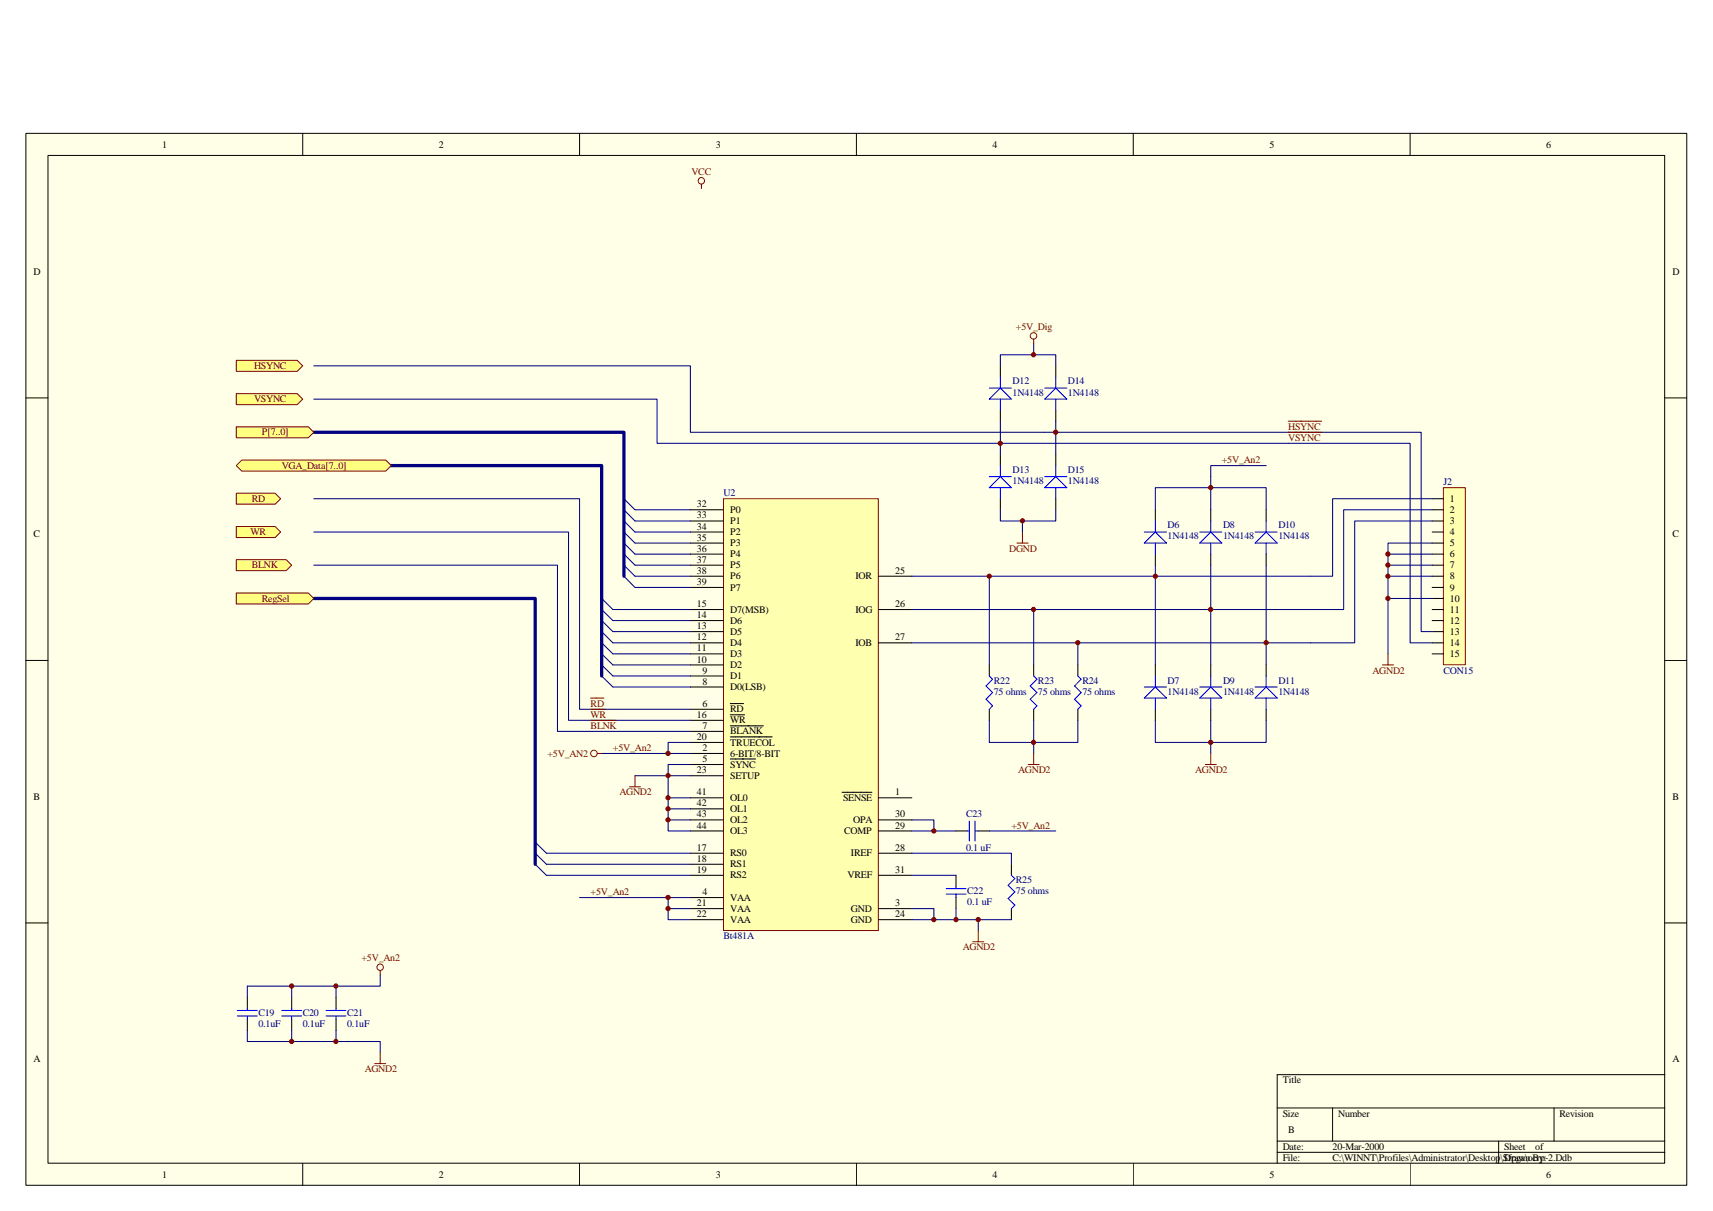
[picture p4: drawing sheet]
<svg xmlns="http://www.w3.org/2000/svg" width="420mm" height="297mm" viewBox="0 0 420 297" stroke-linecap="round" stroke-linejoin="round" font-family="sans-serif">
<path d="M6.3 32.7h407.4v258h-407.4z" fill="#ffffe8"/>
<g fill="none" stroke="#000" stroke-width=".25">
<path d="M6.3 32.7h407.4v258h-407.4zM11.8 38.1h396.5v247.2h-396.5zM74.3 32.7v5.4M142.2 32.7v5.4M210.1 32.7v5.4M278 32.7v5.4M345.9 32.7v5.4M6.3 97.6h5.5M408.3 97.6h5.5M6.3 162h5.5M408.3 162h5.5M6.3 226.4h5.5"/>
<path d="M408.3 226.4h5.5M313.3 271.8h95M313.3 279.9h95M326.9 271.8v8.1M367.6 279.9v5.5M381.2 271.8v8.1M408.3 263.6h-95v21.8M74.3 285.4v5.4M142.2 285.4v5.4M210.1 285.4v5.4M278 285.4v5.4M313.3 282.6h95"/>
<path d="M345.9 285.4v5.4"/>
</g>
<path d="M177.5 122.4h37.9v105.8h-37.9z" fill="#ffffb0"/>
<path d="M177.5 122.3h37.9v105.9h-37.9z" fill="none" stroke="#800000" stroke-width=".25"/>
<g fill="none" stroke="#000" stroke-width=".25">
<path d="M169.3 125h8.2M169.3 127.8h8.2M169.3 130.5h8.2M169.3 133.2h8.2M169.3 135.9h8.2M169.3 138.6h8.2M169.3 141.3h8.2M169.3 144.1h8.2M169.3 149.5h8.2M169.3 157.7h8.2M169.3 154.9h8.2M169.3 152.2h8.2"/>
<path d="M215.5 141.3h8.1M215.5 149.5h8.1M215.5 157.7h8.1M169.3 179.4h8.2M169.3 168.5h8.2M169.3 165.8h8.2M169.3 163.1h8.2M169.3 160.4h8.2M169.3 174h8.2M169.3 176.7h8.2M179.1 178h8.1M179.1 172.6h3.3"/>
<path d="M179.1 175.3h3.5M169.3 195.7h8.2M169.3 198.4h8.2M169.3 190.3h8.2M169.3 184.8h8.2M169.3 182.1h8.2M169.3 187.5h8.2M179.1 180.7h10.3M179.1 186.2h6.2M206.5 194.3h7.4M215.5 195.7h8.1M169.3 209.3h8.2"/>
<path d="M169.3 201.1h8.2M169.3 203.8h8.2M169.3 212h8.2M169.3 214.7h8.2M215.5 209.3h8.1M215.5 201.1h8.1M215.5 203.8h8.1M215.5 214.7h8.1M169.3 220.2h8.2M169.3 222.9h8.2M169.3 225.6h8.2M215.5 222.9h8.1"/>
<path d="M215.5 225.6h8.1"/>
</g>
<g fill="none" stroke="#000080" stroke-width=".25">
<path d="M153 122.3l2.7 2.7h13.6M153 125l2.7 2.8h13.6M153 127.8l2.7 2.7h13.6M153 130.5l2.7 2.7h13.6M153 133.2l2.7 2.7h13.6M153 135.9l2.7 2.7h13.6M153 138.6l2.7 2.7h13.6M147.6 146.8l2.7 2.7h19M147.6 149.5l2.7 2.7h19M147.6 152.2l2.7 2.7h19M147.6 154.9l2.7 2.8h19M147.6 157.7l2.7 2.7h19"/>
<path d="M153 141.3l2.7 2.8h13.6M147.6 160.4l2.7 2.7h19M150.3 165.8h19M150.3 168.5h19"/>
</g>
<path d="M77 106h76v35.3M77 114.2h70.6v51.6" fill="none" stroke="#000080" stroke-width=".8"/>
<g fill="#ffff80" stroke="#800000" stroke-width=".25">
<path d="M58 104.7h17.6l1.4 1.3-1.4 1.4h-17.6z" fill-rule="evenodd"/>
<path d="M58 114.2l1.3-1.4h35.3l1.4 1.4-1.4 1.4h-35.3z" fill-rule="evenodd"/>
</g>
<g fill="none" stroke="#000080" stroke-width=".25">
<path d="M77 122.3h65.2v51.7h27.1M77 130.5h62.4v46.2h29.9M77 138.6h59.7v40.8h32.6M147.6 163.1l2.7 2.7M147.6 165.8l2.7 2.7M155.7 184.8h13.6M155.7 190.3h13.6M163.9 198.4h5.4M169.3 182.1h-5.4v2.7M169.3 187.5h-5.4v8.2M169.3 195.7h-5.4v8.1h5.4M131.3 206.6l2.7 2.7h35.3"/>
<path d="M131.3 209.3l2.7 2.7h35.3M131.3 212l2.7 2.7h35.3M163.9 201.1h5.4M142.2 220.2h27.1M163.9 220.2v5.4h5.4M163.9 222.9h5.4"/>
</g>
<path d="M154.4 193h2.7M155.7 190.3v2.7" fill="none" stroke="#800000" stroke-width=".25"/>
<path d="M77 146.8h54.3v65.2" fill="none" stroke="#000080" stroke-width=".8"/>
<g fill="#ffff80" stroke="#800000" stroke-width=".25">
<path d="M58 145.4h17.6l1.4 1.4-1.4 1.4h-17.6z" fill-rule="evenodd"/>
<path d="M58 137.3h12.2l1.3 1.3-1.3 1.4h-12.2z" fill-rule="evenodd"/>
<path d="M58 129.1h9.5l1.3 1.4-1.3 1.4h-9.5z" fill-rule="evenodd"/>
<path d="M58 121h9.5l1.3 1.3-1.3 1.4h-9.5z" fill-rule="evenodd"/>
</g>
<g fill="none" stroke="#000080" stroke-width=".25">
<path d="M297 116.9v8.1M283.4 125v-5.4h27.2v5.4M297 138.6v24.5M310.6 138.6v24.5M223.6 141.3h97.8M223.6 149.5h97.8M223.6 157.7h97.8M242.7 141.3v21.8M253.5 149.5v13.6M264.4 157.7v5.4M242.7 176.7v5.4h21.7v-5.4M253.5 176.7v8.1"/>
<path d="M283.4 176.7v5.4h27.2v-5.4M297 176.7v8.1M223.6 201.1h5.5v2.7M223.6 209.3h24.5v2.7M223.6 203.8h10.9M223.6 214.7h10.9M242.7 203.8h16.3M223.6 222.9h5.5v2.7M223.6 225.6h16.3v2.7M234.5 222.9v2.7M239.9 225.6h8.2"/>
</g>
<g fill="none" stroke="#000" stroke-width=".25">
<path d="M297 125v2.8M297 135.9v2.7M310.6 125v2.8M310.6 135.9v2.7M242.7 163.1v2.7M242.7 174v2.7M253.5 163.1v2.7M253.5 174v2.7M264.4 163.1v2.7M264.4 174v2.7M297 163.1v2.7M297 174v2.7"/>
<path d="M310.6 163.1v2.7M310.6 174v2.7M234.5 203.8h2.7M234.5 214.7v2.7M239.9 203.8h2.8M248.1 212v2.7M234.5 220.2v2.7M248.1 222.9v2.7"/>
</g>
<g fill="none" stroke="#00f" stroke-width=".25">
<path d="M294.3 133.2l2.7-2.7 2.7 2.7zM294.3 130.5h5.4M297 127.8v2.7M297 133.2v2.7M307.8 133.2l2.8-2.7 2.7 2.7zM307.8 130.5h5.5M310.6 127.8v2.7M310.6 133.2v2.7M242.7 165.8l.8 .8-1.6 1.7 1.6 1.6-1.6 1.6 1.6 1.6-.8 .9M253.5 165.8l.8 .8-1.6 1.7 1.6 1.6-1.6 1.6 1.6 1.6-.8 .9M264.4 165.8l.8 .8-1.6 1.7 1.6 1.6-1.6 1.6 1.6 1.6-.8 .9M294.3 168.5h5.4"/>
<path d="M297 168.5l2.7 2.7h-5.4zM297 165.8v2.7M297 171.2v2.8M307.8 171.2l2.8-2.7 2.7 2.7zM307.8 168.5h5.5M310.6 165.8v2.7M310.6 171.2v2.8M232.1 219.3h4.8M232.1 218h4.8M234.5 217.4v.6M234.5 219.3v.9M237.2 203.8h.5"/>
<path d="M237.7 201.4v4.9M239.1 203.8h.8M239.1 201.4v4.9M248.1 214.7l.8 .8-1.6 1.7 1.6 1.6-1.6 1.6 1.6 1.6-.8 .9"/>
</g>
<path d="M252.2 187.5h2.7M253.5 184.8v2.7M295.6 187.5h2.7M297 184.8v2.7M238.6 231h2.7M239.9 228.3v2.7" fill="none" stroke="#800000" stroke-width=".25"/>
<circle cx="253.5" cy="182.1" r=".52" fill="#800000" stroke="#800000" stroke-width=".25"/>
<path d="M354.1 119.7h5.3v43.4h-5.3z" fill="#ffffb0"/>
<path d="M354 119.6h5.4v43.5h-5.4zM339.1 163.1h2.7M340.4 160.4v2.7" fill="none" stroke="#800000" stroke-width=".25"/>
<g fill="none" stroke="#000" stroke-width=".25">
<path d="M245.4 89.7v2.7M259 89.7v2.7M245.4 100.6v2.7M245.4 111.5v2.7M259 100.6v2.7M259 111.5v2.7M245.4 122.3v2.7M259 122.3v2.7M283.4 125v2.8M283.4 135.9v2.7M351.3 122.3h2.7M351.3 125h2.7"/>
<path d="M351.3 127.8h2.7M351.3 130.5h2.7M351.3 133.2h2.7M351.3 135.9h2.7M351.3 138.6h2.7M351.3 141.3h2.7M351.3 144.1h2.7M351.3 146.8h2.7M351.3 149.5h2.7M351.3 152.2h2.7M351.3 154.9h2.7M351.3 157.7h2.7"/>
<path d="M283.4 163.1v2.7M283.4 174v2.7M351.3 160.4h2.7"/>
</g>
<g fill="none" stroke="#000080" stroke-width=".25">
<path d="M77 97.9h84.2v10.8h184.7v49h5.4M77 89.7h92.3v16.3h179.3v48.9h2.7M245.4 89.7v-2.7h13.6v2.7M245.4 103.3v8.2M259 103.3v8.2M245.4 125v2.8h13.6v-2.8M283.4 138.6v24.5M340.4 135.9h10.9M340.4 138.6h10.9M351.3 125h-21.7v24.5h-8.2M351.3 127.8h-19v29.9h-10.9M351.3 122.3h-24.4v19h-5.5"/>
<path d="M351.3 133.2h-10.9v27.2M340.4 141.3h10.9M340.4 146.8h10.9"/>
</g>
<g fill="none" stroke="#00f" stroke-width=".25">
<path d="M242.7 97.9l2.7-2.7 2.7 2.7zM242.7 95.2h5.4M245.4 92.4v2.8M245.4 97.9v2.7M256.2 97.9l2.8-2.7 2.7 2.7zM256.2 95.2h5.5M259 92.4v2.8M259 97.9v2.7M242.7 119.6l2.7-2.7 2.7 2.7zM242.7 116.9h5.4M245.4 114.2v2.7M245.4 119.6v2.7"/>
<path d="M256.2 119.6l2.8-2.7 2.7 2.7zM256.2 116.9h5.5M259 114.2v2.7M259 119.6v2.7M280.7 133.2l2.7-2.7 2.7 2.7zM280.7 130.5h5.4M283.4 127.8v2.7M283.4 133.2v2.7M280.7 171.2l2.7-2.7 2.7 2.7zM280.7 168.5h5.4M283.4 165.8v2.7M283.4 171.2v2.8"/>
</g>
<g fill="#ffff80" stroke="#800000" stroke-width=".25">
<path d="M58 88.4h14.9l1.4 1.3-1.4 1.4h-14.9z" fill-rule="evenodd"/>
<path d="M58 96.5h14.9l1.4 1.4-1.4 1.4h-14.9z" fill-rule="evenodd"/>
</g>
<g fill="none" stroke="#800000" stroke-width=".25">
<path d="M172 45.2v1.1M253.5 83.2v1.1M316 103.3h8.1M316 106h8.1M249.4 133.2h2.8M250.8 130.5v2.7M144.9 171.2h3.2M144.9 174h3.5M144.9 176.7h6.2M146.5 184.8h1.1M93.3 238.1v1.1M93.3 258.2v2.7"/>
<path d="M91.9 260.9h2.7"/>
<circle cx="172" cy="44.3" r=".79"/>
<circle cx="253.5" cy="82.4" r=".79"/>
<circle cx="145.7" cy="184.8" r=".8"/>
<circle cx="93.2" cy="237.2" r=".79"/>
</g>
<path d="M253.5 84.3v2.7M310.6 114.2h-13.6v2.7M250.8 127.8v2.7M147.6 184.8h8.1M93.3 239.2v2.7h-32.6v2.7M60.7 252.8v2.7h10.8v-2.7M71.5 241.9v2.7M82.4 252.8v2.7h-10.9M82.4 255.5h10.9v2.7M82.4 241.9v2.7" fill="none" stroke="#000080" stroke-width=".25"/>
<g fill="#800000" stroke="#800000" stroke-width=".25">
<circle cx="163.9" cy="184.8" r=".52"/>
<circle cx="163.9" cy="190.2" r=".52"/>
<circle cx="163.9" cy="195.7" r=".52"/>
<circle cx="163.9" cy="198.4" r=".52"/>
<circle cx="163.9" cy="201.1" r=".52"/>
<circle cx="163.9" cy="222.9" r=".52"/>
<circle cx="229.1" cy="203.8" r=".52"/>
<circle cx="229.1" cy="225.6" r=".52"/>
<circle cx="234.5" cy="225.6" r=".52"/>
<circle cx="297" cy="182.1" r=".52"/>
<circle cx="297" cy="119.6" r=".52"/>
<circle cx="283.4" cy="141.3" r=".51"/>
<circle cx="297" cy="149.5" r=".52"/>
<circle cx="310.5" cy="157.6" r=".52"/>
<circle cx="253.5" cy="149.5" r=".52"/>
<circle cx="245.4" cy="108.7" r=".52"/>
<circle cx="163.9" cy="220.1" r=".52"/>
<circle cx="340.4" cy="135.9" r=".52"/>
<circle cx="340.4" cy="138.6" r=".52"/>
<circle cx="340.4" cy="141.3" r=".52"/>
<circle cx="340.4" cy="146.8" r=".52"/>
<circle cx="250.8" cy="127.7" r=".51"/>
<circle cx="253.5" cy="87" r=".52"/>
<circle cx="258.9" cy="106" r=".52"/>
<circle cx="242.6" cy="141.3" r=".52"/>
<circle cx="264.4" cy="157.6" r=".52"/>
<circle cx="239.9" cy="225.6" r=".52"/>
<circle cx="71.5" cy="255.4" r=".52"/>
<circle cx="71.5" cy="241.9" r=".52"/>
<circle cx="82.4" cy="241.9" r=".52"/>
<circle cx="82.4" cy="255.4" r=".52"/>
</g>
<path d="M60.7 244.6v2.7M60.7 250v2.8M71.5 244.6v2.7M71.5 250v2.8M82.4 244.6v2.7M82.4 250v2.8" fill="none" stroke="#000" stroke-width=".25"/>
<path d="M58.2 249.2h4.9M58.2 247.8h4.9M60.7 247.3v.5M60.7 249.2v.8M69.1 249.2h4.9M69.1 247.8h4.9M71.5 247.3v.5M71.5 249.2v.8M80 249.2h4.8M80 247.8h4.8M82.4 247.3v.5M82.4 249.2v.8" fill="none" stroke="#00f" stroke-width=".25"/>
<g font-size="2.5">
<text x="39.8" y="36.2">1</text>
<text x="107.7" y="36.2">2</text>
<text x="175.6" y="36.2">3</text>
<text x="243.5" y="36.2">4</text>
<text x="311.4" y="36.2">5</text>
<text x="379.3" y="36.2">6</text>
<text x="8.3" y="67.4">D</text>
<text x="410.3" y="67.4">D</text>
<text x="170.9" y="124.4">32</text>
<text x="179.1" y="125.8">P0</text>
<text x="355.6" y="123.1">1</text>
<text x="355.6" y="125.8">2</text>
<text x="8.3" y="131.8">C</text>
<text x="170.9" y="127.2">33</text>
<text x="170.9" y="129.9">34</text>
<text x="179.1" y="128.6">P1</text>
<text x="179.1" y="131.3">P2</text>
<text x="355.6" y="128.6">3</text>
<text x="355.6" y="131.3">4</text>
<text x="410.3" y="131.8">C</text>
<text x="170.9" y="132.6">35</text>
<text x="170.9" y="135.3">36</text>
<text x="179.1" y="134">P3</text>
<text x="179.1" y="136.7">P4</text>
<text x="355.6" y="134">5</text>
<text x="355.6" y="136.7">6</text>
<text x="170.9" y="138">37</text>
<text x="170.9" y="140.7">38</text>
<text x="170.9" y="143.5">39</text>
<text x="179.1" y="139.4">P5</text>
<text x="179.1" y="142.1">P6</text>
<text x="209.8" y="142.1">IOR</text>
<text x="219.6" y="140.7">25</text>
<text x="355.6" y="139.4">7</text>
<text x="355.6" y="142.1">8</text>
<text x="170.9" y="148.9">15</text>
<text x="179.1" y="144.9">P7</text>
<text x="219.6" y="148.9">26</text>
<text x="355.6" y="144.9">9</text>
<text x="355.6" y="147.6">10</text>
<text x="170.9" y="154.3">13</text>
<text x="170.9" y="151.6">14</text>
<text x="179.1" y="150.3">D7(MSB)</text>
<text x="179.1" y="155.7">D5</text>
<text x="179.1" y="153">D6</text>
<text x="209.8" y="150.3">IOG</text>
<text x="355.6" y="150.3">11</text>
<text x="355.6" y="153">12</text>
<text x="355.6" y="155.7">13</text>
<text x="170.9" y="157">12</text>
<text x="170.9" y="159.8">11</text>
<text x="179.1" y="158.4">D4</text>
<text x="179.1" y="161.1">D3</text>
<text x="209.8" y="158.4">IOB</text>
<text x="219.6" y="157">27</text>
<text x="355.6" y="158.4">14</text>
<text x="355.6" y="161.1">15</text>
<text x="170.9" y="162.5">10</text>
<text x="172.3" y="167.9">8</text>
<text x="172.3" y="165.2">9</text>
<text x="179.1" y="166.6">D1</text>
<text x="179.1" y="163.9">D2</text>
<text x="172.3" y="173.3">6</text>
<text x="179.1" y="169.3">D0(LSB)</text>
<text x="170.9" y="176.1">16</text>
<text x="172.3" y="178.8">7</text>
<text x="179.1" y="174.7">RD</text>
<text x="179.1" y="177.4">WR</text>
<text x="170.9" y="181.5">20</text>
<text x="172.3" y="184.2">2</text>
<text x="179.1" y="185.6">6-BIT/8-BIT</text>
<text x="179.1" y="182.9">TRUECOL</text>
<text x="179.1" y="180.2">BLANK</text>
<text x="170.9" y="189.6">23</text>
<text x="172.3" y="186.9">5</text>
<text x="179.1" y="191">SETUP</text>
<text x="179.1" y="188.3">SYNC</text>
<text x="8.3" y="196.2">B</text>
<text x="170.9" y="195.1">41</text>
<text x="170.9" y="197.8">42</text>
<text x="179.1" y="196.5">OL0</text>
<text x="206.8" y="196.5">SENSE</text>
<text x="219.6" y="195.1">1</text>
<text x="410.3" y="196.2">B</text>
<text x="170.9" y="200.5">43</text>
<text x="170.9" y="203.2">44</text>
<text x="179.1" y="199.2">OL1</text>
<text x="179.1" y="201.9">OL2</text>
<text x="209.3" y="201.9">OPA</text>
<text x="219.6" y="200.5">30</text>
<text x="219.6" y="203.2">29</text>
<text x="170.9" y="208.7">17</text>
<text x="179.1" y="204.6">OL3</text>
<text x="207.1" y="204.6">COMP</text>
<text x="219.6" y="208.7">28</text>
<text x="170.9" y="211.4">18</text>
<text x="170.9" y="214.1">19</text>
<text x="179.1" y="210">RS0</text>
<text x="179.1" y="212.8">RS1</text>
<text x="179.1" y="215.5">RS2</text>
<text x="207.9" y="215.5">VREF</text>
<text x="208.7" y="210">IREF</text>
<text x="219.6" y="214.1">31</text>
<text x="172.3" y="219.5">4</text>
<text x="179.1" y="220.9">VAA</text>
<text x="170.9" y="222.3">21</text>
<text x="170.9" y="225">22</text>
<text x="179.1" y="223.6">VAA</text>
<text x="179.1" y="226.3">VAA</text>
<text x="208.7" y="223.6">GND</text>
<text x="208.7" y="226.3">GND</text>
<text x="219.6" y="222.3">3</text>
<text x="219.6" y="225">24</text>
<text x="8.3" y="260.5">A</text>
<text x="410.3" y="260.5">A</text>
<text x="314.6" y="265.7">Title</text>
<text x="314.6" y="273.9">Size</text>
<text x="328.2" y="273.9">Number</text>
<text x="382.5" y="273.9">Revision</text>
<text x="316" y="277.9">B</text>
<text x="314.6" y="284.8">File:</text>
<text x="314.6" y="282">Date:</text>
<text x="326.9" y="284.8">C:\WINNT\Profiles\Administrator\Desktop\Sfpga\ocrp-2.Ddb</text>
<text x="326.9" y="282">20-Mar-2000</text>
<text x="368.9" y="282">Sheet</text>
<text x="368.9" y="284.8">Drawn By:</text>
<text x="376.6" y="282">of</text>
<text x="39.8" y="288.8">1</text>
<text x="107.7" y="288.8">2</text>
<text x="175.6" y="288.8">3</text>
<text x="243.5" y="288.8">4</text>
<text x="311.4" y="288.8">5</text>
<text x="379.3" y="288.8">6</text>
</g>
<g font-size="2.5" fill="#800000">
<text x="169.6" y="43">VCC</text>
<text x="249.2" y="81">+5V_Dig</text>
<text x="62.3" y="90.5">HSYNC</text>
<text x="62.3" y="98.7">VSYNC</text>
<text x="64.2" y="106.8">P[7..0]</text>
<text x="316" y="105.4">HSYNC</text>
<text x="299.7" y="113.6">+5V_An2</text>
<text x="316" y="108.1">VSYNC</text>
<text x="69.1" y="115">VGA_Data[7..0]</text>
<text x="61.8" y="123.1">RD</text>
<text x="61.5" y="131.3">WR</text>
<text x="247.5" y="135.3">DGND</text>
<text x="61.8" y="139.4">BLNK</text>
<text x="64.2" y="147.6">RegSel</text>
<text x="336.6" y="165.2">AGND2</text>
<text x="144.9" y="173.3">RD</text>
<text x="144.9" y="176.1">WR</text>
<text x="144.9" y="178.8">BLNK</text>
<text x="134.3" y="185.6">+5V_AN2</text>
<text x="150.3" y="184.2">+5V_An2</text>
<text x="249.7" y="189.6">AGND2</text>
<text x="293.2" y="189.6">AGND2</text>
<text x="151.9" y="195.1">AGND2</text>
<text x="248.1" y="203.2">+5V_An2</text>
<text x="144.9" y="219.5">+5V_An2</text>
<text x="236.1" y="233.1">AGND2</text>
<text x="88.6" y="235.8">+5V_An2</text>
<text x="89.5" y="263">AGND2</text>
</g>
<g font-size="2.5" fill="#000080">
<text x="248.4" y="94.3">D12</text>
<text x="261.9" y="94.3">D14</text>
<text x="248.4" y="97">1N4148</text>
<text x="261.9" y="97">1N4148</text>
<text x="248.4" y="116">D13</text>
<text x="248.4" y="118.7">1N4148</text>
<text x="261.9" y="116">D15</text>
<text x="261.9" y="118.7">1N4148</text>
<text x="354" y="119">J2</text>
<text x="177.5" y="121.7">U2</text>
<text x="286.4" y="129.6">D6</text>
<text x="300" y="129.6">D8</text>
<text x="313.6" y="129.6">D10</text>
<text x="286.4" y="132.3">1N4148</text>
<text x="300" y="132.3">1N4148</text>
<text x="313.6" y="132.3">1N4148</text>
<text x="243.8" y="167.7">R22</text>
<text x="254.6" y="167.7">R23</text>
<text x="265.5" y="167.7">R24</text>
<text x="286.4" y="167.7">D7</text>
<text x="300" y="167.7">D9</text>
<text x="313.6" y="167.7">D11</text>
<text x="354" y="165.2">CON15</text>
<text x="243.8" y="170.4">75 ohms</text>
<text x="254.6" y="170.4">75 ohms</text>
<text x="265.5" y="170.4">75 ohms</text>
<text x="286.4" y="170.4">1N4148</text>
<text x="300" y="170.4">1N4148</text>
<text x="313.6" y="170.4">1N4148</text>
<text x="236.9" y="200.5">C23</text>
<text x="236.9" y="208.7">0.1 uF</text>
<text x="237.2" y="219.3">C22</text>
<text x="237.2" y="222">0.1 uF</text>
<text x="249.2" y="216.6">R25</text>
<text x="249.2" y="219.3">75 ohms</text>
<text x="177.5" y="230.4">Bt481A</text>
<text x="63.4" y="249.2">C19</text>
<text x="63.4" y="251.9">0.1uF</text>
<text x="74.3" y="249.2">C20</text>
<text x="74.3" y="251.9">0.1uF</text>
<text x="85.1" y="249.2">C21</text>
<text x="85.1" y="251.9">0.1uF</text>
</g>
</svg>
